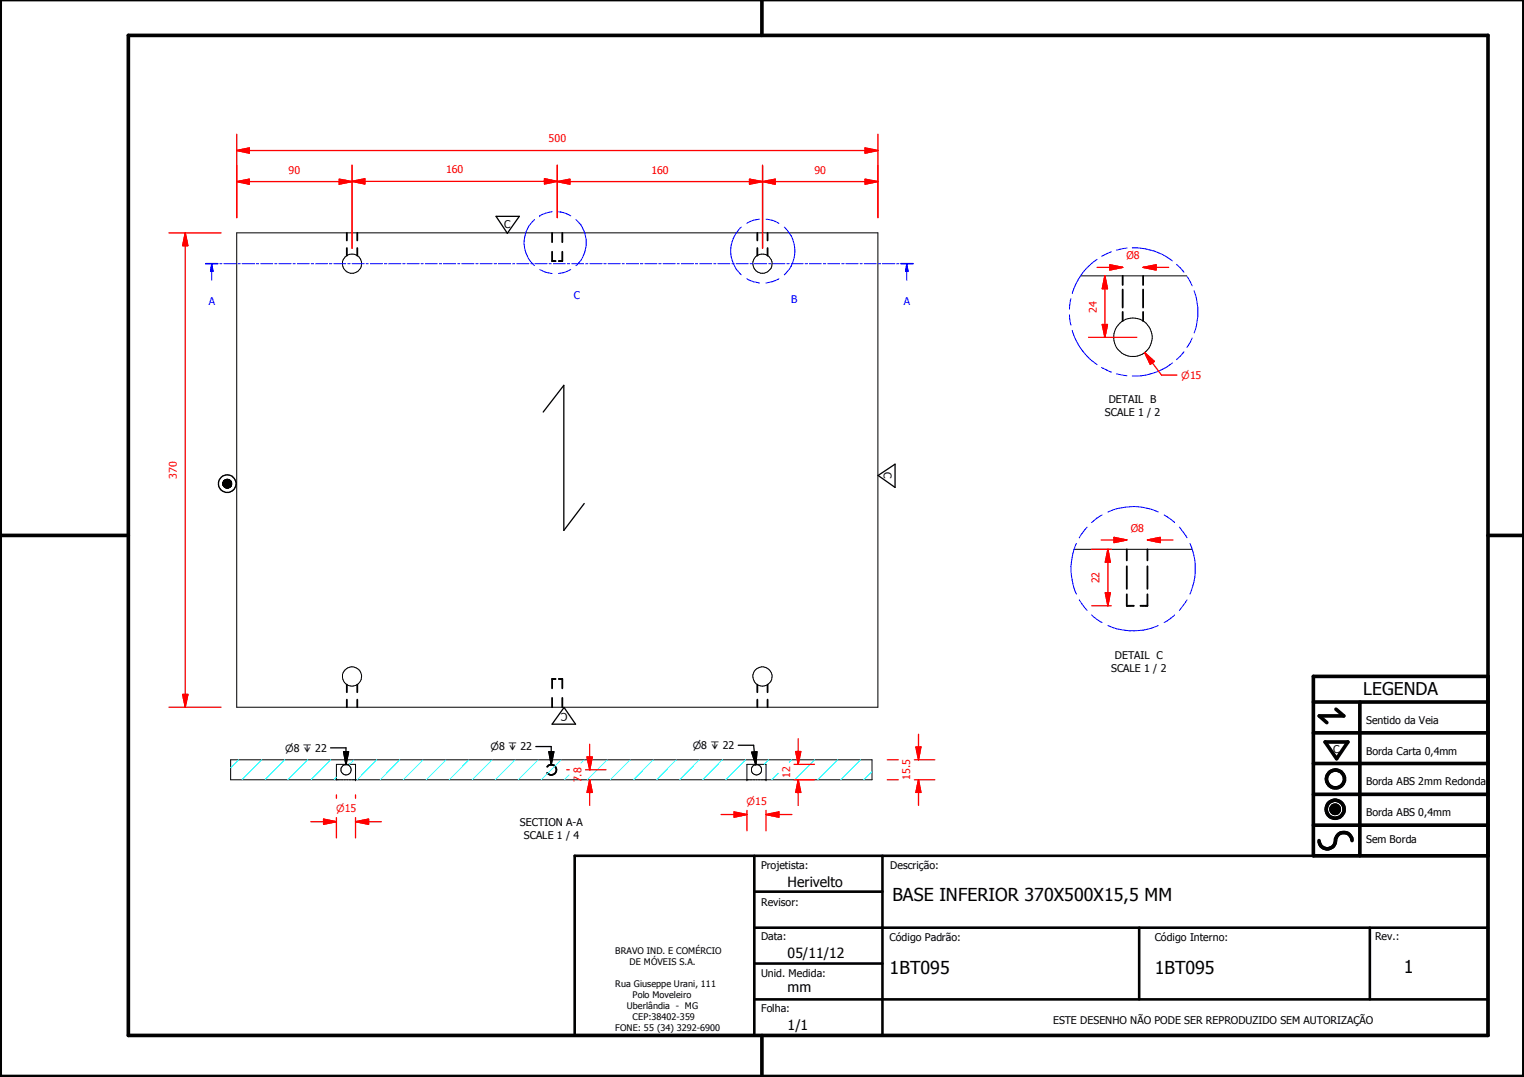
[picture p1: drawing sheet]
<svg xmlns="http://www.w3.org/2000/svg" width="297mm" height="210mm" viewBox="0 0 297 210" stroke-linecap="round" stroke-linejoin="round" font-family="sans-serif">
<g fill="none" stroke="#000" stroke-width=".35">
<path d="M67.6 45.4v1.5M67.6 48.3v1.5M69.6 45.4v1.5M69.6 48.3v1.5M107.6 45.4v1.8M107.6 49.1v1.8h.7M109.6 45.4v1.8M109.6 49.1v1.8h-.7M147.6 45.4v1.5M147.6 48.3v1.5M149.6 45.4v1.5M149.6 48.3v1.5"/>
<path d="M218.8 53.8v1.7M218.8 56.4v3.5M222.8 53.8v1.7M222.8 56.4v3.5M218.8 60.8v1.8M222.8 60.8v1.8M219.6 115.8v2.3h1.4M219.6 107.1v2.1M219.6 110.4v4.4M223.6 115.8v2.3h-1.3M223.6 107.1v2.1M223.6 110.4v4.4"/>
<path d="M67.6 133.4v1.5M67.6 136.4v1.4M69.6 133.4v1.5M69.6 136.4v1.4M107.6 136v1.8M108.3 132.3h-.7v1.9M108.9 132.3h.7v1.9M109.6 136v1.8M147.6 133.4v1.5M147.6 136.4v1.4M149.6 133.4v1.5M149.6 136.4v1.4"/>
<path d="M106.6 149.4a1.01 1.01 0 0 1 1.5-.1 1.01 1.01 0 0 1 0 1.5 1.01 1.01 0 0 1-1.5-.2"/>
</g>
<g fill="none" stroke="#000" stroke-width=".19">
<path d="M46.1 45.4h125v92.4h-125zM210.6 53.8h20.7M43.5 94v.5zM43.5 94v.4zM43.5 94.1v.3zM43.5 94.2v.2zM43.5 93.9v.7zM43.5 93.9v.6zM43.6 93.9v.8zM43.6 93.9l-.1 .7zM43.6 93.8v1zM43.6 93.8v.9z"/>
<path d="M43.6 93.7v1.1zM43.7 93.6v1.3zM43.8 93.6v1.4zM43.9 93.6l.1-.1-.1 1.5zM43.9 93.6v1.4zM44 93.5v1.5h-.1zM44 93.5v1.6zM44 93.5v1.5zM44.1 93.4h.1l-.1 1.7zM44.1 93.4l-.1 1.7zM44.2 93.4v1.7zM44.2 93.4v1.7h-.1z"/>
<path d="M44.3 93.4l-.1 1.7zM44.3 93.4h.1l-.1 1.7zM44.4 93.4v1.7h-.1zM44.4 93.4v1.7zM44.5 93.4l-.1 1.7zM44.5 93.4v1.7zM44.5 93.5v1.6zM44.5 93.5h.2l-.2 1.6zM44.7 93.5v1.5l-.2 .1zM44.7 93.5v1.5zM44.7 93.6v1.4zM44.8 93.6l-.1 1.4z"/>
<path d="M44.8 93.6v1.4zM44.9 93.6l-.1 1.4zM44.9 93.6v1.3zM44.9 93.7v1.2zM44.9 93.7v1.1zM45 93.8l-.1 1zM45 93.8v1zM45 93.9v.9zM45 93.9v.8zM45 93.9v.7zM45.1 94l-.1 .6zM45.1 94v.5z"/>
<path d="M45.1 94.1v.4zM45.1 94.1v.3zM45.1 94.2v.2zM209.3 107.1h23.1M45 148.1h125v3.9h-125zM65.6 152v-3h3.7v3M69.3 152h.1M145.6 152h.1M145.6 152v-3h3.7v3M149.3 152h.1M259.4 157.6l1.6 .1zM259.4 157.7l1.6 .1z"/>
<path d="M259.4 157.8l1.6 .1zM259.4 157.9h1.6v.1zM259.4 157.9l1.6 .1h-1.5zM259.4 157.6h1.6zM259.5 158h1.5zM259.5 158l1.4 .1zM259.5 157.5l1.5 .1zM259.5 158.1h1.4zM259.5 157.4l1.5 .1zM259.5 158.1l1.4 .1zM259.5 157.3l1.4 .1zM259.6 158.2h1.3z"/>
<path d="M259.6 158.2h1.2zM259.6 157.2l1.3 .1zM259.6 158.2l1.2 .1zM259.6 157.2h1.3zM259.7 158.3h1.1zM259.7 158.3l1 .1zM259.7 157.1l1.1 .1zM259.7 157.1h1.1zM259.8 158.4h.9zM259.8 158.4h.8zM259.8 157.1h1zM259.8 157.1h.9z"/>
<path d="M259.8 158.4l.8 .1zM259.8 157l.9 .1zM259.8 157h.8zM259.9 158.5h.7zM259.9 158.5h.6zM259.9 157h.7zM260 158.5h.5zM260 158.5h.4zM260 157h.6zM260.1 158.5h.3zM260.1 158.5h.2zM260.1 156.9l.4 .1z"/>
<path d="M260.1 156.9h.3zM260.1 156.9h.2z"/>
<circle cx="68.6" cy="51.4" r="1.88"/>
<circle cx="148.6" cy="51.4" r="1.87"/>
<circle cx="220.8" cy="65.7" r="3.8"/>
<circle cx="68.6" cy="131.8" r="1.88"/>
<circle cx="148.6" cy="131.8" r="1.87"/>
<circle cx="67.4" cy="150" r="1.01"/>
<circle cx="147.4" cy="150" r="1"/>
</g>
<g fill="#000">
<path d="M43.5 93.9v.6zM43.5 94v.5zM43.5 94v.4zM43.5 94.1v.3zM43.5 94.2v.2zM43.6 93.9l-.1 .7zM43.5 93.9v.7zM43.6 93.8v.9zM43.6 93.9v.8zM43.6 93.7v1.1zM43.6 93.8v1zM43.7 93.6v1.3z"/>
<path d="M43.8 93.6v1.4zM43.9 93.6l.1-.1-.1 1.5zM43.9 93.6v1.4zM44 93.5v1.5zM44 93.5v1.5h-.1zM44 93.5v1.6zM44.1 93.4h.1l-.1 1.7zM44.1 93.4l-.1 1.7zM44.2 93.4v1.7zM44.2 93.4v1.7h-.1zM44.3 93.4l-.1 1.7zM44.3 93.4h.1l-.1 1.7z"/>
<path d="M44.4 93.4v1.7h-.1zM44.4 93.4v1.7zM44.5 93.4l-.1 1.7zM44.5 93.4v1.7zM44.5 93.5v1.6zM44.5 93.5h.2l-.2 1.6zM44.7 93.5v1.5l-.2 .1zM44.7 93.5v1.5zM44.7 93.6v1.4zM44.8 93.6l-.1 1.4zM44.8 93.6v1.4zM44.9 93.6l-.1 1.4z"/>
<path d="M44.9 93.6v1.3zM44.9 93.7v1.2zM44.9 93.7v1.1zM45 93.8l-.1 1zM45 93.8v1zM45 93.9v.9zM45 93.9v.8zM45 93.9v.7zM45.1 94l-.1 .6zM45.1 94v.5zM45.1 94.1v.4zM45.1 94.1v.3z"/>
<path d="M45.1 94.2v.2zM259.4 157.6h1.6zM259.5 157.5l1.5 .1zM259.5 157.4l1.5 .1zM259.5 157.3l1.4 .1zM259.6 157.2l1.3 .1zM259.6 157.2h1.3zM259.7 157.1l1.1 .1zM259.7 157.1h1.1zM259.8 157.1h1zM259.8 157.1h.9zM259.8 157l.9 .1z"/>
<path d="M259.8 157h.8zM259.9 157h.7zM260 157h.6zM260.1 156.9l.4 .1zM260.1 156.9h.3zM260.1 156.9h.2zM260.1 158.5h.2zM260 158.5h.4zM260.1 158.5h.3zM259.9 158.5h.6zM260 158.5h.5zM259.8 158.4l.8 .1z"/>
<path d="M259.9 158.5h.7zM259.8 158.4h.8zM259.7 158.3l1 .1zM259.8 158.4h.9zM259.6 158.2l1.2 .1zM259.7 158.3h1.1zM259.6 158.2h1.2zM259.5 158.1l1.4 .1zM259.6 158.2h1.3zM259.5 158l1.4 .1zM259.5 158.1h1.4zM259.4 157.9l1.6 .1h-1.5z"/>
<path d="M259.5 158h1.5zM259.4 157.6l1.6 .1zM259.4 157.7l1.6 .1zM259.4 157.8l1.6 .1zM259.4 157.9h1.6v.1z"/>
</g>
<g fill="none" stroke="#000" stroke-width=".71">
<path d="M148.5 0v6.9M297 -.1v209.9h-297v-209.9M25 6.9h265v194.9h-265zM0 104.4h25M290 104.4h7M256 136.8h34M260.4 138.2l1.5 1.3h-4.8l1.5 1.3M265 136.8v30M290 131.8h-34v35h34M256 154.8h34M256 148.8h34M256 142.8h34"/>
<path d="M258.3 144.6h4.4l-2.2 3.3zM256 160.8h34M257.1 163.8a1.62 1.62 0 0 0 1.8 1.6 1.62 1.62 0 0 0 1.4-1.9 1.63 1.63 0 0 1 1.7-1.2 1.63 1.63 0 0 1 1.5 1.5M148.5 201.8v8"/>
<circle cx="260.2" cy="157.7" r="1.76"/>
<circle cx="260.2" cy="157.7" r=".82"/>
<circle cx="260.3" cy="151.8" r="1.76"/>
</g>
<path d="M112 166.8h178v35h-178zM147 173.8h25M147 166.8v35M172 166.8v35M147 194.8h143M147 180.8h143M147 187.8h25M222 180.8v14M267 180.8v14" fill="none" stroke="#000" stroke-width=".51"/>
<g fill="none" stroke="#00f" stroke-width=".19">
<path d="M40.1 51.4h2.4M41.3 51.4v1.5M42.8 51.4h.5M43.6 51.4h2.4M46.4 51.4h.5M47.2 51.4h2.4M49.9 51.4h.5M50.8 51.4h2.4M53.5 51.4h.5M54.4 51.4h2.3M57.1 51.4h.5M58 51.4h2.3"/>
<path d="M60.7 51.4h.4M61.5 51.4h2.3M64.2 51.4h.5M65.1 51.4h2.3M67.8 51.4h.4M68.6 51.4h2.4M71.4 51.4h.4M72.2 51.4h2.3M74.9 51.4h.5M75.7 51.4h2.4M78.5 51.4h.4M79.3 51.4h2.4"/>
<path d="M82.1 51.4h.4M82.9 51.4h2.4M85.6 51.4h.5M86.4 51.4h2.4M89.2 51.4h.4M90 51.4h2.4M92.7 51.4h.5M93.6 51.4h2.3M96.3 51.4h.5M97.2 51.4h2.3M99.9 51.4h.4M100.7 51.4h2.4"/>
<path d="M103.5 51.4h.4M104.3 51.4h2.3M107 51.4h.5M107.9 51.4h2.3M110.6 51.4h.4M111.4 51.4h2.3M114.1 51.4h.5M115 51.4h2.3M117.7 51.4h.4M118.5 51.4h2.4M121.3 51.4h.4M122.1 51.4h2.4"/>
<path d="M124.8 51.4h.5M125.7 51.4h2.4M128.4 51.4h.5M129.2 51.4h2.4M132 51.4h.4M132.8 51.4h2.4M135.5 51.4h.5M136.4 51.4h2.3M139.1 51.4h.4M139.9 51.4h2.4M142.7 51.4h.4M143.5 51.4h2.4"/>
<path d="M146.2 51.4h.5M147.1 51.4h2.3M149.8 51.4h.4M150.6 51.4h2.4M153.4 51.4h.4M154.2 51.4h2.3M156.9 51.4h.5M157.8 51.4h2.3M160.5 51.4h.4M161.3 51.4h2.4M164 51.4h.5M164.9 51.4h2.4"/>
<path d="M167.6 51.4h.5M168.4 51.4h2.4M171.2 51.4h.5M172 51.4h2.4M174.7 51.4h.5M175.6 51.4h2.4"/>
</g>
<path d="M40.1 51.4h2.4M175.6 51.4h2.4" fill="none" stroke="#00f" stroke-width=".3"/>
<path d="M41.3 51.4l.2 1.5h-.5z" fill="#00f"/>
<path d="M41.3 51.4l.2 1.5h-.5zM41.3 52.9v1.7M176.7 51.4v1.5" fill="none" stroke="#00f" stroke-width=".19"/>
<path d="M176.7 51.4l.3 1.5h-.5z" fill="#00f"/>
<g fill="none" stroke="#00f" stroke-width=".19">
<path d="M104.2 42.8a6 6 0 0 0 0 9M105.2 42h.1M105.2 52.5l1.1 .5 1.3 .3M107.6 41.3l-1.3 .3-1.1 .4M108.9 41.3l1 .1 1.3 .7M111.2 52.5l-1.3 .6-1 .2M112.3 42.8a6 6 0 0 1 0 9M144.5 44.3a6.2 6.2 0 0 0 0 9.3M145.6 54.3l1.3 .6 1.1 .3M148 42.7a5 5 0 0 0-2.4 .8M149.3 42.7a5.4 5.4 0 0 1 2.5 .8M151.8 54.3a5.8 5.8 0 0 1-2.5 .9"/>
<path d="M152.9 44.3a6.2 6.2 0 0 1 0 9.3M176.7 51.4l.3 1.5h-.5zM176.7 52.9v1.7"/>
</g>
<g fill="none" stroke="#0ff" stroke-width=".19">
<path d="M46.5 148.1l-1.5 1.5M51 148.1l-3.8 3.9M55.5 148.1l-3.9 3.9M60 148.1l-3.9 3.9M64.5 148.1l-3.9 3.9M65.6 151.5l-.5 .5M69 148.1l-.9 .9M73.4 148.1l-3.8 3.9M77.9 148.1l-3.8 3.9M82.5 148.1l-3.9 3.9M86.9 148.1l-3.8 3.9M91.4 148.1l-3.9 3.9"/>
<path d="M95.9 148.1l-3.9 3.9M100.4 148.1l-3.9 3.9M104.9 148.1l-3.9 3.9M109.4 148.1l-3.9 3.9M111 151l-1 1M113.9 148.1l-.7 .7M118.4 148.1l-3.9 3.9M122.8 148.1l-3.8 3.9M127.3 148.1l-3.8 3.9M131.8 148.1l-3.8 3.9M136.3 148.1l-3.8 3.9M140.8 148.1l-3.9 3.9"/>
<path d="M145.3 148.1l-3.9 3.9M149.8 148.1l-.9 .9M151.7 150.7l-1.3 1.3M154.3 148.1l-.5 .4M158.8 148.1l-3.9 3.9M163.3 148.1l-3.9 3.9M167.7 148.1l-3.8 3.9M170 150.4l-1.6 1.6"/>
</g>
<path d="M36.1 135.3v2.5" fill="none" stroke="#f00" stroke-width=".25"/>
<path d="M35.6 135.3h1l-.5 2.5z" fill="#f00"/>
<path d="M36.1 45.4v2.5M35.6 135.3h1l-.5 2.5z" fill="none" stroke="#f00" stroke-width=".25"/>
<path d="M36.1 45.4l.5 2.5h-1z" fill="#f00"/>
<path d="M46.1 35.4h2.5M32.9 45.4h10.2M36.1 45.4l.5 2.5h-1zM36.1 47.9v87.4M32.9 137.8h10.2" fill="none" stroke="#f00" stroke-width=".25"/>
<path d="M46.1 35.4l2.5-.5v1z" fill="#f00"/>
<path d="M46.1 35.4l2.5-.5v1zM66.1 35.4h2.5" fill="none" stroke="#f00" stroke-width=".25"/>
<path d="M66.1 34.9l2.5 .5-2.5 .5z" fill="#f00"/>
<path d="M46.1 32.2v10.2M48.6 35.4h17.5M66.1 34.9l2.5 .5-2.5 .5zM68.6 32.2v16.2M68.6 35.3h2.5" fill="none" stroke="#f00" stroke-width=".25"/>
<path d="M68.6 35.3l2.5-.5v1.1z" fill="#f00"/>
<path d="M68.6 35.3l2.5-.5v1.1zM106.1 35.3h2.5" fill="none" stroke="#f00" stroke-width=".25"/>
<path d="M106.1 34.8l2.5 .5-2.5 .6z" fill="#f00"/>
<path d="M68.6 32.2v16.2M71.1 35.3h35M106.1 34.8l2.5 .5-2.5 .6zM108.6 32.2v10.2M108.6 35.4h2.5" fill="none" stroke="#f00" stroke-width=".25"/>
<path d="M108.6 35.4l2.5-.5v1z" fill="#f00"/>
<path d="M108.6 35.4l2.5-.5v1zM146.1 35.4h2.5" fill="none" stroke="#f00" stroke-width=".25"/>
<path d="M146.1 34.9l2.5 .5-2.5 .5z" fill="#f00"/>
<path d="M108.6 32.2v10.2M111.1 35.4h35M146.1 34.9l2.5 .5-2.5 .5zM148.6 32.2v16.2M168.6 35.4h2.5" fill="none" stroke="#f00" stroke-width=".25"/>
<path d="M168.6 34.9l2.5 .5-2.5 .5z" fill="#f00"/>
<path d="M148.6 35.4h2.5M168.6 34.9l2.5 .5-2.5 .5z" fill="none" stroke="#f00" stroke-width=".25"/>
<path d="M148.6 35.4l2.5-.5v1z" fill="#f00"/>
<path d="M148.6 35.4l2.5-.5v1zM148.6 32.2v16.2M151.1 35.4h17.5M171.1 32.2v10.2M63.1 160.1h2.5" fill="none" stroke="#f00" stroke-width=".25"/>
<path d="M63.1 159.6l2.5 .5-2.5 .6z" fill="#f00"/>
<path d="M63.1 159.6l2.5 .5-2.5 .6zM69.3 160.1h2.5" fill="none" stroke="#f00" stroke-width=".25"/>
<path d="M69.3 160.1l2.5-.5v1.1z" fill="#f00"/>
<path d="M65.6 154.9v.7M65.6 159.3v4M69.3 154.9v.7M69.3 159.3v4M143.1 158.7h2.5M60.6 160.1h2.5M69.3 160.1l2.5-.5v1.1zM71.8 160.1h2.5" fill="none" stroke="#f00" stroke-width=".25"/>
<path d="M143.1 158.2l2.5 .5-2.5 .6z" fill="#f00"/>
<path d="M143.1 158.2l2.5 .5-2.5 .6zM149.3 158.7h2.5" fill="none" stroke="#f00" stroke-width=".25"/>
<path d="M149.3 158.7l2.5-.5v1.1z" fill="#f00"/>
<path d="M140.5 158.7h2.6M145.6 157.9v4M149.3 158.7l2.5-.5v1.1zM149.3 157.9v4M151.8 158.7h2.5M179 152v2.4" fill="none" stroke="#f00" stroke-width=".25"/>
<path d="M179 152l.5 2.4h-1z" fill="#f00"/>
<path d="M179 152l.5 2.4h-1zM179 145.6v2.5" fill="none" stroke="#f00" stroke-width=".25"/>
<path d="M178.5 145.6h1l-.5 2.5z" fill="#f00"/>
<path d="M155.6 146.5v2.5M172.9 148.1h2.2M172.9 152h2.2M178.2 148.1h4M178.2 152h4M178.5 145.6h1l-.5 2.5zM179 143.1v2.5M179 154.4v2.6" fill="none" stroke="#f00" stroke-width=".25"/>
<path d="M155.1 146.5h1l-.5 2.5z" fill="#f00"/>
<path d="M155.1 146.5h1l-.5 2.5zM155.6 152v2.4" fill="none" stroke="#f00" stroke-width=".25"/>
<path d="M155.6 152l.5 2.4h-1z" fill="#f00"/>
<path d="M114.9 152v2.4M154.8 152h3.9M154.8 149h3.9M155.6 152l.5 2.4h-1zM155.6 144v2.5M155.6 154.4v2.6" fill="none" stroke="#f00" stroke-width=".25"/>
<path d="M114.9 152l.5 2.4h-1z" fill="#f00"/>
<path d="M114.9 152l.5 2.4h-1zM114.9 147.5v2.5" fill="none" stroke="#f00" stroke-width=".25"/>
<path d="M114.4 147.5h1l-.5 2.5z" fill="#f00"/>
<path d="M215.3 53.8v2.5M110.4 150h.6M114.1 150h4M114.4 147.5h1l-.5 2.5zM114.9 145v2.5M114.9 154.4v2.6" fill="none" stroke="#f00" stroke-width=".25"/>
<path d="M64.4 145.8h3v3.2M67 146.5h.9l-.5 2.5zM104.4 145.5h3v3.5M107 146.5h.9l-.5 2.5zM143.9 145.2h3l.4 3.9M146.5 146.6l1-.1-.2 2.6z" fill="none" stroke="#000" stroke-width=".25"/>
<path d="M67 146.5h.9l-.5 2.5zM107 146.5h.9l-.5 2.5zM146.5 146.6l1-.1-.2 2.6z" fill="#000"/>
<g fill="none" stroke="#00f" stroke-width=".19">
<path d="M208.7 58.2l-.3 2.1M213.8 50.5a12 12 0 0 0-4.8 6.7M216.6 49.1l-1.9 .9M219.7 48.3l-2.1 .5M220.7 48.3a12 12 0 0 1 7.8 2.5M229.3 51.5l1.5 1.5M231.3 53.9l1.1 1.8M232.7 56.7a11.6 11.6 0 0 1 0 8.2M208.4 61.3l.3 2.1M209 64.4a12 12 0 0 0 4.8 6.7M214.7 71.6l1.9 .9M217.6 72.9l2.1 .3"/>
<path d="M228.5 70.7a12 12 0 0 1-7.8 2.6M230.8 68.6l-1.5 1.5M232.4 65.9l-1.1 1.8M215.9 99.8a12.2 12.2 0 0 1 9.9 0M209.8 105.9a11.9 11.9 0 0 0 0 9.9M210.4 116.9l1.5 2.1M211.9 102.7l-1.5 2.1M212.8 119.8l2 1.5M214.8 100.4l-2 1.5M226.9 100.4l2 1.5M228.9 119.8l-1.4 1.2-.6 .3M229.9 102.7l1.4 2.1"/>
<path d="M231.3 116.9l-1.4 2.1M231.9 105.9a12.1 12.1 0 0 1 0 9.9M215.9 121.9a12.2 12.2 0 0 0 9.9 0"/>
</g>
<path d="M215.3 53.8l.6 2.5h-1.1z" fill="#f00"/>
<path d="M215.3 53.8l.6 2.5h-1.1zM215.3 63.2v2.5" fill="none" stroke="#f00" stroke-width=".25"/>
<path d="M214.8 63.2h1.1l-.6 2.5z" fill="#f00"/>
<path d="M215.3 56.3v6.9M212.2 65.7h9.4M214.8 63.2h1.1l-.6 2.5zM223.1 68.7l1.5 2" fill="none" stroke="#f00" stroke-width=".25"/>
<path d="M223.1 68.7l1.9 1.7-.8 .6z" fill="#f00"/>
<path d="M216.3 52.1h2.5M223.1 68.7l1.9 1.7-.8 .6zM224.6 70.7l1.8 2.4h3" fill="none" stroke="#f00" stroke-width=".25"/>
<path d="M216.3 51.6l2.5 .5-2.5 .5z" fill="#f00"/>
<path d="M216.3 51.6l2.5 .5-2.5 .5zM222.8 52.1h2.5" fill="none" stroke="#f00" stroke-width=".25"/>
<path d="M222.8 52.1l2.5-.5v1z" fill="#f00"/>
<path d="M213.8 52.1h2.5M222.8 52.1l2.5-.5v1zM225.3 52.1h2.5M215.9 115.5v2.6" fill="none" stroke="#f00" stroke-width=".25"/>
<path d="M215.4 115.5h1l-.5 2.6z" fill="#f00"/>
<path d="M215.4 115.5h1l-.5 2.6zM215.9 107.1v2.5" fill="none" stroke="#f00" stroke-width=".25"/>
<path d="M215.9 107.1l.5 2.5h-1z" fill="#f00"/>
<path d="M212.8 118.1h3.8M212.8 107.1h3.8M215.9 107.1l.5 2.5h-1zM215.9 109.6v5.9M217.1 105.2h2.5" fill="none" stroke="#f00" stroke-width=".25"/>
<path d="M217.1 104.7l2.5 .5-2.5 .5z" fill="#f00"/>
<path d="M217.1 104.7l2.5 .5-2.5 .5zM223.6 105.2h2.5" fill="none" stroke="#f00" stroke-width=".25"/>
<path d="M223.6 105.2l2.5-.5v1z" fill="#f00"/>
<path d="M46.1 29.3h2.5M214.6 105.2h2.5M223.6 105.2l2.5-.5v1zM226.1 105.2h2.5" fill="none" stroke="#f00" stroke-width=".25"/>
<path d="M46.1 29.3l2.5-.5v1z" fill="#f00"/>
<path d="M46.1 29.3l2.5-.5v1zM168.6 29.3h2.5" fill="none" stroke="#f00" stroke-width=".25"/>
<path d="M168.6 28.8l2.5 .5-2.5 .5z" fill="#f00"/>
<path d="M46.1 26.2v16.2M48.6 29.3h120M168.6 28.8l2.5 .5-2.5 .5zM171.1 26.2v16.2" fill="none" stroke="#f00" stroke-width=".25"/>
<g fill="none" stroke="#000" stroke-width=".25">
<path d="M96.7 42.2h4.5l-2.3 3.3zM105.9 80.3l4-5.2v28.3l4-5.3M171.2 92.7l3.3-2.2v4.5zM109.9 137.9l2.3 3.2h-4.6z"/>
<circle cx="44.3" cy="94.3" r="1.72"/>
<circle cx="44.3" cy="94.3" r=".85"/>
</g>
<g font-size="3.5">
<text x="173.9" y="175.7">BASE INFERIOR 370X500X15,5 MM</text>
<text x="173.4" y="189.7">1BT095</text>
<text x="225.1" y="189.7">1BT095</text>
<text x="273.6" y="189.7">1</text>
</g>
<text font-size="3.4" x="265.7" y="135.4">LEGENDA</text>
<g font-size="2.7">
<text x="153.5" y="172.8">Herivelto</text>
<text x="153.5" y="186.6">05/11/12</text>
<text x="153.5" y="193.4">mm</text>
<text x="153.5" y="200.8">1/1</text>
</g>
<g font-size="2.1" fill="#f00">
<text x="106.9" y="27.7">500</text>
<text x="56.3" y="33.8">90</text>
<text x="86.9" y="33.7">160</text>
<text x="127" y="33.8">160</text>
<text x="158.7" y="33.8">90</text>
<text x="219.5" y="50.4">Ø8</text>
<text x="213.8" y="60.9" transform="rotate(-90 213.8 60.9)">24</text>
<text x="34.5" y="93.3" transform="rotate(-90 34.5 93.3)">370</text>
<text x="220.4" y="103.6">Ø8</text>
<text x="214.3" y="113.7" transform="rotate(-90 214.3 113.7)">22</text>
<text x="113.3" y="152.4" transform="rotate(-90 113.3 152.4)">7.8</text>
<text x="154" y="151.6" transform="rotate(-90 154 151.6)">12</text>
<text x="177.4" y="152" transform="rotate(-90 177.4 152)">15.5</text>
</g>
<g font-size="2.1">
<text x="98.3" y="44.4">C</text>
<text x="215.3" y="81">SCALE 1 / 2</text>
<text x="216.1" y="78.5">DETAIL B</text>
<text x="172.3" y="92.1" transform="rotate(90 172.3 92.1)">C</text>
<text x="216.6" y="131">SCALE 1 / 2</text>
<text x="217.3" y="128.5">DETAIL C</text>
<text x="110.6" y="139" transform="rotate(180 110.6 139)">C</text>
<text x="266.3" y="141.1">Sentido da Veia</text>
<text x="259.8" y="146.7">C</text>
<text x="266.3" y="147.2">Borda Carta 0,4mm</text>
<text x="266.3" y="153.1">Borda ABS 2mm Redonda</text>
<text x="101.3" y="161">SECTION A-A</text>
<text x="266.3" y="159">Borda ABS 0,4mm</text>
<text x="102.1" y="163.5">SCALE 1 / 4</text>
<text x="266.3" y="164.4">Sem Borda</text>
<text x="148.4" y="169.3">Projetista:</text>
<text x="173.5" y="169.5">Descrição:</text>
<text x="148.4" y="176.6">Revisor:</text>
<text x="148.4" y="183.2">Data:</text>
<text x="173.4" y="183.3">Código Padrão:</text>
<text x="225.1" y="183.3">Código Interno:</text>
<text x="268" y="183.2">Rev.:</text>
<text x="148.4" y="190.5">Unid. Medida:</text>
<text x="148.4" y="197.2">Folha:</text>
<text x="205.3" y="199.5">ESTE DESENHO NÃO PODE SER REPRODUZIDO SEM AUTORIZAÇÃO</text>
</g>
<g font-size="2.1" fill="#00f">
<text x="40.7" y="59.4">A</text>
<text x="111.8" y="58.3">C</text>
<text x="154.2" y="59.1">B</text>
<text x="176.1" y="59.4">A</text>
</g>
<g font-size="1.9" fill="#f00">
<text x="230.2" y="73.9">⌀15</text>
<text x="65.5" y="158.2">⌀15</text>
<text x="145.5" y="156.8">⌀15</text>
</g>
<g font-size="1.9">
<text x="55.6" y="146.5">⌀8 ↧ 22</text>
<text x="95.6" y="146.3">⌀8 ↧ 22</text>
<text x="135" y="146">⌀8 ↧ 22</text>
</g>
<g font-size="1.8">
<text x="119.9" y="186">BRAVO IND. E COMÉRCIO</text>
<text x="122.7" y="188.1">DE MÓVEIS S.A.</text>
<text x="119.9" y="192.4">Rua Giuseppe Urani, 111</text>
<text x="122.2" y="196.7">Uberlândia - MG</text>
<text x="123.3" y="194.6">Polo Moveleiro</text>
<text x="119.9" y="201">FONE: 55 (34) 3292-6900</text>
<text x="123.3" y="198.8">CEP:38402-359</text>
</g>
</svg>
